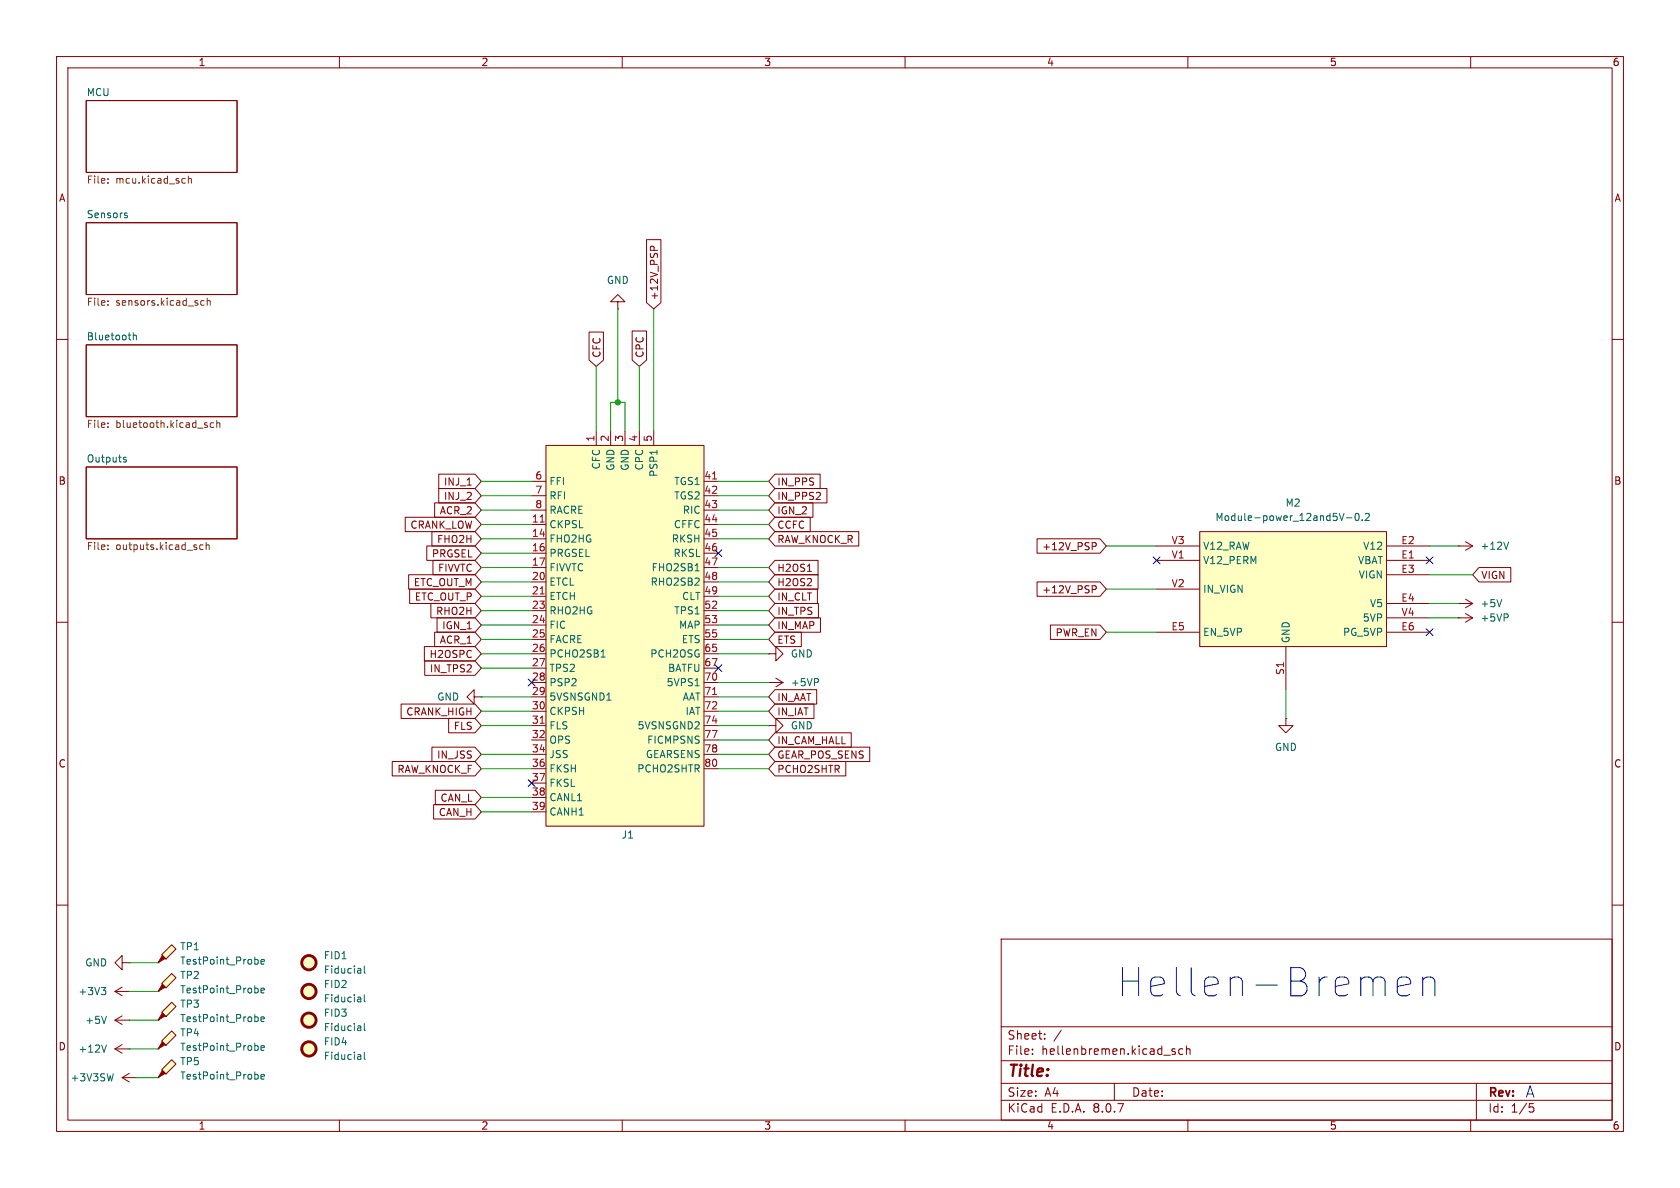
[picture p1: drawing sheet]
<svg xmlns="http://www.w3.org/2000/svg" width="297mm" height="210mm" viewBox="0 0 297 210" stroke-linecap="round" stroke-linejoin="round" font-family="sans-serif">
<g fill="none" stroke="#840000" stroke-width=".18">
<path d="M10 10h277v190h-277zM12 12h273v186h-273zM15.2 17.8h26.7v12.7h-26.7zM60 10v2M110 10v2M160 10v2M210 10v2M260 10v2M15.2 39.4h26.7v12.7h-26.7zM10 60h2M15.2 61h26.7v12.7h-26.7zM285 60h2"/>
<path d="M15.2 82.6h26.7v12.7h-26.7zM10 110h2M285 110h2M10 160h2M21.6 170.2v-1.3l-1.3 1.3 1.3 1.3v-1.3h1.3M21.6 179.6l-1.3 .7M22.9 170.2h.1M177 166h108v32h-108zM285 160h2M20.3 180.3l1.3 .8M20.3 180.3h2.6M21.6 190.5l1.3 .8"/>
<path d="M21.6 190.5h2.5M22.9 180.3h.1M22.9 189.7l-1.3 .8M24.1 190.5h.1M60 198v2M110 198v2M160 198v2M177 194.5h108M177 191.5h108M177 187.5h108M177 181.5h108M182.5 186.3v.1"/>
<path d="M182.5 185.5v.1M184.7 183.6v.1M184.7 182.8v.1M187.6 182.1l-1.3 2M197 191.5v3M207.2 185.7l.6 .4-.2 .3-.4-.1M207.7 185.5l-.3-.1-.2 .2M209.1 185.5l-.4-.1-.3 .3v.4l.1 .2h.6M209.7 185.5l.3-.1 .3 .1 .1 .9M209.7 184.9v1.5M210 198v2M260 198v2"/>
<path d="M261 191.5v6.5M270.5 195.7h.4l.3 .3-.2 .5-.5 .1"/>
</g>
<g fill="none" stroke="#725600" stroke-width=".18">
<path d="M19.1 32.3v.1M19.1 31.6v.1M32.6 31.5l.2 .1M32.8 32.3l-.2 .1M33.3 31.1v1.3M33.3 31.7l.2-.2 .3 .1v.8M19.1 53.2v.1M19.1 53.9v.1M35.5 53.7l.2 .3 .4-.1M36.1 53.2l-.4-.1-.2 .3M36.6 53.3l.2-.2 .3 .1 .1 .8M36.6 52.7v1.3"/>
<path d="M19.1 74.8v.1M19.1 75.4v.2M36.5 75.1l.2 .2-.2 .3M36.5 74.7l.1 .1M37.8 74.8l-.4-.1-.2 .3 .1 .5h.5M38.3 74.8l.2-.1 .3 .1 .1 .8M38.3 74.3v1.3M19.1 96.4v.1M19.1 97v.2M35.9 96.4l-.4-.1-.2 .3 .1 .5h.5M36.4 96.4l.2-.1 .3 .1 .1 .8M36.4 95.9v1.3"/>
</g>
<path d="M22.2 38.1h.3v.2l-.1 .2h-.3M22.2 37.6l.3 .1M23.6 58.8v1.3M23.6 59.4l.1-.2 .3 .1 .1 .8M21.9 81.2l.5 .2-.1 .2-.4 .1M21.9 80.9h.4M18.8 179.6l-.4 1.3M20 189.8l-.3 1.3M63.7 186.5l.1 .8M63.8 187.2l-.1 .1M63.8 186.7l-.1 .1M64.4 186v1.1l.2 .2" fill="none" stroke="#006464" stroke-width=".18"/>
<circle cx="54.6" cy="185.4" r="1.27" fill="#ffffc2" stroke="#ffffc2" stroke-width=".18"/>
<circle cx="54.6" cy="185.4" r="1.27" fill="none" stroke="#840000" stroke-width=".51"/>
<path d="M28.6 173.9l1.8-1.8 .7 .7-1.8 1.8z" fill="#ffffc2"/>
<path d="M28.7 174l.5 .5-1.3 .8z" fill="#840000" stroke="#840000" stroke-width=".18"/>
<path d="M27.9 175.3h.1M28.6 173.9l1.8-1.8 .7 .7-1.8 1.8z" fill="none" stroke="#840000" stroke-width=".18"/>
<path d="M45.4 174.7l.2 .2v.4l-.2 .2M46.1 175.1l.6-.1v-.3h-.4l-.2 .2 .1 .6h.5" fill="none" stroke="#006464" stroke-width=".18"/>
<path d="M30.4 167l.7 .8-1.8 1.7-.7-.7z" fill="#ffffc2"/>
<path d="M28.7 168.9l.5 .5-1.3 .8z" fill="#840000" stroke="#840000" stroke-width=".18"/>
<path d="M27.9 170.2h.1M30.4 167l.7 .8-1.8 1.7-.7-.7z" fill="none" stroke="#840000" stroke-width=".18"/>
<path d="M45.4 169.6l.2 .2v.4l-.2 .2M46.1 170l.6-.1v-.2l-.4-.1-.2 .2 .1 .6h.5" fill="none" stroke="#006464" stroke-width=".18"/>
<path d="M28.6 178.9l1.8-1.7 .7 .7-1.8 1.8z" fill="#ffffc2"/>
<path d="M28.7 179.1l.5 .5-1.3 .7z" fill="#840000" stroke="#840000" stroke-width=".18"/>
<path d="M109.2 53.3h1.3l-1.3-1.2-1.3 1.2h1.3v1.3M109.2 54.6h.1M83.8 123.2v-1.3l-1.3 1.3 1.3 1.3v-1.3h1.3M85.1 123.2h.1M28.6 178.9l1.8-1.7 .7 .7-1.8 1.8zM27.9 180.3h.1" fill="none" stroke="#840000" stroke-width=".18"/>
<path d="M45.4 179.8l.2 .2v.4l-.2 .2M46.1 180.2l.6-.1v-.3h-.4l-.2 .1 .1 .6h.5" fill="none" stroke="#006464" stroke-width=".18"/>
<path d="M96.5 78.7h28v67.4h-28z" fill="#ffffc2"/>
<g fill="none" stroke="#840000" stroke-width=".18">
<path d="M96.5 78.7h28v67.4h-28zM105.4 76.2v2.5M107.9 76.2v2.5M110.5 76.2v2.5M113 76.2v2.5M115.6 76.2v2.5M94 92.7h2.5M94 95.3h2.5M94 97.8h2.5M94 85.1h2.5M94 87.6h2.5M94 90.2h2.5"/>
<path d="M124.5 92.7h2.5M124.5 95.3h2.5M124.5 97.8h2.5M124.5 85.1h2.5M124.5 87.6h2.5M124.5 90.2h2.5M94 100.3h2.5M94 102.9h2.5M94 105.4h2.5M94 108h2.5M94 110.5h2.5M94 113h2.5"/>
<path d="M94 115.6h2.5M94 118.1h2.5M124.5 100.3h2.5M124.5 102.9h2.5M124.5 105.4h2.5M124.5 108h2.5M124.5 110.5h2.5M124.5 113h2.5M124.5 115.6h2.5M124.5 118.1h2.5M135.9 115.6h1.3v-1.3l1.2 1.3-1.2 1.2v-1.2M135.9 115.6h.1"/>
<path d="M137.2 119.9l1.2 .8M94 120.7h2.5M94 123.2h2.5M94 125.7h2.5M94 128.3h2.5M94 130.8h2.5M94 133.4h2.5M94 135.9h2.5M94 138.4h2.5M124.5 120.7h2.5M124.5 123.2h2.5M124.5 125.7h2.5"/>
<path d="M124.5 128.3h2.5M124.5 130.8h2.5M124.5 133.4h2.5M124.5 135.9h2.5M135.9 120.7h.1M135.9 128.3h1.3v-1.3l1.2 1.3-1.2 1.2v-1.2M135.9 128.3h.1M135.9 120.7h2.5M138.4 120.7l-1.2 .7M94 141h2.5M94 143.5h2.5"/>
</g>
<path d="M95.5 92.3h.7M126 84.7h.7M95.5 105h.7M95.5 127.9h.7M126 122.8h.7" fill="none" stroke="#a90000" stroke-width=".18"/>
<path d="M116.1 79.6v.7M106.3 116.1h.7M122.9 100.9h.7M107.3 123.8h.7M122.9 121.2h.7M144.6 120l.1 .2-.1 .4" fill="none" stroke="#006464" stroke-width=".18"/>
<path d="M28.6 189.1l1.8-1.8 .7 .8-1.8 1.8z" fill="#ffffc2"/>
<path d="M28.7 189.2l.5 .5-1.3 .8z" fill="#840000" stroke="#840000" stroke-width=".18"/>
<path d="M27.9 190.5h.1M28.6 189.1l1.8-1.8 .7 .8-1.8 1.8z" fill="none" stroke="#840000" stroke-width=".18"/>
<path d="M45.4 189.9l.2 .3v.3l-.2 .3M46.1 190.3l.6-.1v-.2l-.4-.1-.2 .2 .1 .6h.5" fill="none" stroke="#006464" stroke-width=".18"/>
<path d="M212.1 94h33v20.3h-33z" fill="#ffffc2"/>
<g fill="none" stroke="#840000" stroke-width=".18">
<path d="M204.5 99.1h7.6M204.5 96.5h7.6M212.1 94h33v20.3h-33zM245.1 99.1h7.6M245.1 96.5h7.6M204.5 111.8h7.6M204.5 104.1h7.6M227.3 114.3v7.6M245.1 101.6h7.6M245.1 106.7h7.6M245.1 111.8h7.6M245.1 109.2h7.6"/>
<path d="M257.8 109.2h.1M257.8 109.2h2.5M259.1 108.5l1.2 .7M260.3 109.2l-1.2 .8M20.3 175.3l1.3 .7M20.3 175.3h2.6M21.6 174.5l-1.3 .8M22.9 175.3h.1"/>
</g>
<path d="M238 91.5h1M239.7 90.9l.1-.2a.68 .68 0 0 1 .5 .7 .68 .68 0 0 1-.5 .6l-.1-.1-.2-.4zM240.8 91.9v.1M241.4 90.9l.4-.2 .3 .4-.8 .9h.8M266.5 108.6l.1 .2-.1 .3M17.9 174.6h.8l-.4 .5M18.5 175.1l.2 .2v.3l-.2 .2" fill="none" stroke="#006464" stroke-width=".18"/>
<path d="M28.6 184l1.8-1.8 .7 .8-1.8 1.8z" fill="#ffffc2"/>
<path d="M28.7 184.2l.5 .5-1.3 .7z" fill="#840000" stroke="#840000" stroke-width=".18"/>
<g fill="none" stroke="#840000" stroke-width=".18">
<path d="M104.1 58.7h2.6v5l-1.3 1.1-1.3-1.1zM111.8 58.5h2.5v5.2l-1.3 1.1-1.2-1.1zM114.3 42.4h2.5v11.1l-1.2 1.1-1.3-1.1zM115 44.3v-.5l.2-.3 .4 .1v.7M71.6 91.4h12.4l1.1 1.3-1.1 1.3h-12.4zM75.4 96.5h8.6l1.1 1.3-1.1 1.3h-8.6zM76.4 94h7.6l1.1 1.3-1.1 1.2h-7.6zM76.5 99.1h7.5l1.1 1.2-1.1 1.3h-7.5zM76.8 88.9h7.2l1.1 1.3-1.1 1.2h-7.2zM77.6 86.4h6.4l1.1 1.2-1.1 1.3h-6.4zM77.6 83.8h6.4l1.1 1.3-1.1 1.3h-6.4zM82.6 85.8h.7"/>
<path d="M137 86.4h9.2v2.5h-9.2l-1.1-1.3zM137 91.4h6.2v2.6h-6.2l-1.1-1.3zM137 83.8h8v2.6h-8l-1.1-1.3zM137 94h14.8v2.5h-14.8l-1.1-1.2zM137 88.9h6.7v2.5h-6.7l-1.1-1.2zM137 99.1h7.6v2.5h-7.6l-1.1-1.3zM183.3 95.2h11.2l1.1 1.3-1.1 1.3h-11.2zM193.1 95.9h.5l.2 .3-.1 .3-.6 .1M257.8 96.5h.1M257.8 96.5h2.5M259.1 95.8l1.2 .7M260.3 96.5l-1.2 .8"/>
<path d="M72.2 101.6h11.8l1.1 1.3-1.1 1.2h-11.8zM72.4 104.1h11.6l1.1 1.3-1.1 1.3h-11.6zM75 114.3h9l1.1 1.3-1.1 1.2h-9zM75.1 116.8h8.9l1.1 1.3-1.1 1.3h-8.9zM76.2 106.7h7.8l1.1 1.3-1.1 1.2h-7.8zM76.8 111.8h7.2l1.1 1.2-1.1 1.3h-7.2zM77.3 109.2h6.7l1.1 1.3-1.1 1.3h-6.7zM137 109.2h8v2.6h-8l-1.1-1.3zM137 111.8h4.7v2.5h-4.7l-1.1-1.3zM137 101.6h7.6v2.5h-7.6l-1.1-1.2zM137 106.7h7.7v2.5h-7.7l-1.1-1.2zM137 104.1h7.5v2.6h-7.5l-1.1-1.3z"/>
<path d="M142.7 101h.8M183.3 102.9h11.2l1.1 1.2-1.1 1.3h-11.2zM185.7 110.5h8.8l1.1 1.3-1.1 1.2h-8.8zM193.1 103.5h.5l.2 .3-.1 .3-.6 .1M257.8 106.7h.1M257.8 106.7h2.5M259.1 105.9l1.2 .8M260.3 106.7l-1.2 .7M261.5 100.3h5.6v2.6h-5.6l-1.2-1.3zM69.3 134.6h14.7l1.1 1.3-1.1 1.3h-14.7zM70.9 124.5h13.1l1.1 1.2-1.1 1.3h-13.1zM76.4 132.1h7.6l1.1 1.3-1.1 1.2h-7.6z"/>
<path d="M77 139.7h7l1.1 1.3-1.1 1.2h-7zM79.3 127h4.7l1.1 1.3-1.1 1.2h-4.7zM137 121.9h7.4v2.6h-7.4l-1.1-1.3zM137 129.5h13.5v2.6h-13.5l-1.1-1.3zM137 134.6h12.5v2.6h-12.5l-1.1-1.3zM137 124.5h6.9v2.5h-6.9l-1.1-1.3zM137 132.1h16.8v2.5h-16.8l-1.1-1.2zM227.3 127v1.3h1.3l-1.3 1.2-1.2-1.2h1.2M227.3 127h.1M76.7 142.2h7.3l1.1 1.3-1.1 1.3h-7.3zM20.3 185.4l1.3 .8M20.3 185.4h2.6"/>
<path d="M21.6 184.7l-1.3 .7M22.9 185.4h.1M27.9 185.4h.1M28.6 184l1.8-1.8 .7 .8-1.8 1.8z"/>
</g>
<g fill="none" stroke="#006464" stroke-width=".18">
<path d="M266.7 95.8l-.4 1.3M265.5 106l-.4 1.3M63.7 171.2l.1 .8M63.7 176.3l.1 .8M63.8 177l-.1 .1M63.8 176.6h-.1M63.8 172h-.1M63.8 171.5h-.1M64.4 175.8v1.1l.2 .2M64.4 170.8v1l.2 .2M18.8 184.7l-.4 1.3M45.4 184.8l.2 .3v.3l-.2 .3"/>
<path d="M46.1 185.3l.6-.2v-.2l-.4-.1-.2 .2 .1 .6h.5M63.7 181.4l.1 .8M63.8 182.1l-.1 .1M63.8 181.6l-.1 .1M64.4 180.9v1.1l.2 .2"/>
</g>
<g fill="#ffffc2" stroke="#ffffc2" stroke-width=".18">
<circle cx="54.6" cy="175.3" r="1.27"/>
<circle cx="54.6" cy="180.3" r="1.27"/>
<circle cx="54.6" cy="170.2" r="1.27"/>
</g>
<g fill="none" stroke="#840000" stroke-width=".51">
<circle cx="54.6" cy="175.3" r="1.27"/>
<circle cx="54.6" cy="170.2" r="1.27"/>
<circle cx="54.6" cy="180.3" r="1.27"/>
</g>
<path d="M247 174.4l2.4-.5v-.5l-.2-.5-.5-.2h-1l-.4 .2-.3 .5v1.9l.3 .5 .4 .2h1l.5-.2M251.5 173.2a1.24 1.24 0 0 1 2.2 .2v2.6M251.5 172.7v3.3" fill="none" stroke="#0000c2" stroke-width=".18"/>
<g fill="none" stroke="#009600" stroke-width=".18">
<path d="M109.2 54.6v16.5M115.6 54.6v21.6M105.4 64.8v11.4M107.9 76.2v-5.1h2.6v5.1M113 64.8v11.4M85.1 95.3h8.9M85.1 90.2h8.9M85.1 85.1h8.9M85.1 92.7h8.9M85.1 87.6h8.9M85.1 97.8h8.9M127 95.3h8.9"/>
<path d="M127 90.2h8.9M127 85.1h8.9M127 92.7h8.9M127 87.6h8.9M195.6 96.5h8.9M252.7 96.5h5.1M85.1 110.5h8.9M85.1 108h8.9M85.1 102.9h8.9M85.1 105.4h8.9M85.1 113h8.9M85.1 115.6h8.9"/>
<path d="M85.1 100.3h8.9M85.1 118.1h8.9M127 110.5h8.9M127 108h8.9M127 102.9h8.9M127 105.4h8.9M127 113h8.9M127 115.6h8.9M127 100.3h8.9M195.6 104.1h8.9M195.6 111.8h8.9M252.7 101.6h7.6"/>
<path d="M252.7 109.2h5.1M252.7 106.7h5.1M85.1 133.4h8.9M85.1 123.2h8.9M85.1 128.3h8.9M85.1 125.7h8.9M85.1 135.9h8.9M127 133.4h8.9M127 123.2h8.9M127 128.3h8.9M127 125.7h8.9M127 135.9h8.9"/>
<path d="M127 130.8h8.9M127 120.7h8.9M227.3 121.9v5.1M85.1 141h8.9M85.1 143.5h8.9M22.9 170.2h5M22.9 175.3h5M22.9 185.4h5M22.9 180.3h5M24.1 190.5h3.8"/>
</g>
<g fill="none" stroke="#000084" stroke-width=".18">
<path d="M126.4 97.2l1.2 1.2M127.6 97.2l-1.2 1.2M203.9 98.5l1.2 1.2M205.1 98.5l-1.2 1.2M252.1 98.5l1.2 1.2M253.3 98.5l-1.2 1.2M126.4 117.5l1.2 1.2M127.6 117.5l-1.2 1.2M252.1 111.2l1.2 1.2M253.3 111.2l-1.2 1.2M93.4 120l1.2 1.3M93.4 137.8l1.2 1.2"/>
<path d="M94.6 120l-1.2 1.3M94.6 137.8l-1.2 1.2"/>
</g>
<circle cx="109.2" cy="71.1" r=".46" fill="#009600" stroke="#009600" stroke-width=".18"/>
<text font-size="7" fill="#0000c2" x="197.5" y="176.5">Hellen-Bremen</text>
<text font-size="2.8" fill="#840000" x="178" y="190.9">Title:</text>
<text font-size="2.8" fill="#0000c2" x="269.6" y="194.3">A</text>
<g font-size="2.1" fill="#840000">
<text x="178" y="184">Sheet:</text>
<text x="178" y="186.7">File:</text>
<text x="184.1" y="186.7">hellenbremen.kicad_sch</text>
<text x="178" y="196.9">KiCad</text>
<text x="178" y="194.1">Size:</text>
<text x="184.7" y="194.1">A4</text>
<text x="185.7" y="196.9">E.D.A.</text>
<text x="193.3" y="196.9">8.0.7</text>
<text x="200" y="194.1">Date:</text>
<text x="263" y="194.3">Rev:</text>
<text x="263" y="196.9">Id:</text>
<text x="267.1" y="196.9">1/5</text>
</g>
<g font-size="1.8" fill="#840000">
<text x="35" y="11.9">1</text>
<text x="85" y="11.9">2</text>
<text x="135" y="11.9">3</text>
<text x="185" y="11.9">4</text>
<text x="235" y="11.9">5</text>
<text x="285" y="11.9">6</text>
<text x="10.3" y="35.9">A</text>
<text x="285.3" y="35.9">A</text>
<text x="116.5" y="53.2" transform="rotate(-90 116.5 53.2)">+12V_PSP</text>
<text x="106.4" y="63.3" transform="rotate(-90 106.4 63.3)">CFC</text>
<text x="114" y="63.3" transform="rotate(-90 114 63.3)">CPC</text>
<text x="10.3" y="85.9">B</text>
<text x="78.4" y="88.6">INJ_2</text>
<text x="78.4" y="86">INJ_1</text>
<text x="137.3" y="88.6">IN_PPS2</text>
<text x="137.3" y="86">IN_PPS</text>
<text x="285.3" y="85.9">B</text>
<text x="72.5" y="93.7">CRANK_LOW</text>
<text x="77.7" y="91.1">ACR_2</text>
<text x="137.3" y="93.7">CCFC</text>
<text x="137.3" y="91.1">IGN_2</text>
<text x="76.3" y="98.7">PRGSEL</text>
<text x="77.2" y="96.2">FHO2H</text>
<text x="77.3" y="101.3">FIVVTC</text>
<text x="137.3" y="96.2">RAW_KNOCK_R</text>
<text x="137.3" y="101.3">H2OS1</text>
<text x="184.2" y="97.5">+12V_PSP</text>
<text x="73.1" y="103.8">ETC_OUT_M</text>
<text x="73.2" y="106.4">ETC_OUT_P</text>
<text x="137.3" y="103.8">H2OS2</text>
<text x="137.3" y="106.4">IN_CLT</text>
<text x="184.2" y="105.1">+12V_PSP</text>
<text x="261.8" y="102.6">VIGN</text>
<text x="77" y="108.9">RHO2H</text>
<text x="77.7" y="114">ACR_1</text>
<text x="78.1" y="111.4">IGN_1</text>
<text x="137.3" y="111.4">IN_MAP</text>
<text x="137.3" y="114">ETS</text>
<text x="137.3" y="108.9">IN_TPS</text>
<text x="186.5" y="112.7">PWR_EN</text>
<text x="75.8" y="116.5">H2OSPC</text>
<text x="75.9" y="119.1">IN_TPS2</text>
<text x="137.3" y="124.1">IN_AAT</text>
<text x="71.7" y="126.7">CRANK_HIGH</text>
<text x="80.1" y="129.2">FLS</text>
<text x="137.3" y="131.8">IN_CAM_HALL</text>
<text x="137.3" y="126.7">IN_IAT</text>
<text x="10.3" y="135.9">C</text>
<text x="70.2" y="136.8">RAW_KNOCK_F</text>
<text x="77.2" y="134.3">IN_JSS</text>
<text x="137.3" y="136.8">PCHO2SHTR</text>
<text x="137.3" y="134.3">GEAR_POS_SENS</text>
<text x="285.3" y="135.9">C</text>
<text x="77.8" y="141.9">CAN_L</text>
<text x="77.5" y="144.5">CAN_H</text>
<text x="10.3" y="185.9">D</text>
<text x="285.3" y="185.9">D</text>
<text x="35" y="199.9">1</text>
<text x="85" y="199.9">2</text>
<text x="135" y="199.9">3</text>
<text x="185" y="199.9">4</text>
<text x="235" y="199.9">5</text>
<text x="285" y="199.9">6</text>
</g>
<g font-size="1.8" fill="#006464">
<text x="15.2" y="17.1">MCU</text>
<text x="15.2" y="38.7">Sensors</text>
<text x="107.2" y="50.4">GND</text>
<text x="15.2" y="60.2">Bluetooth</text>
<text x="15.2" y="81.8">Outputs</text>
<text x="106.3" y="83.1" transform="rotate(-90 106.3 83.1)">CFC</text>
<text x="108.8" y="83.3" transform="rotate(-90 108.8 83.3)">GND</text>
<text x="111.4" y="83.3" transform="rotate(-90 111.4 83.3)">GND</text>
<text x="113.9" y="83.3" transform="rotate(-90 113.9 83.3)">CPC</text>
<text x="97" y="86">FFI</text>
<text x="97" y="88.5">RFI</text>
<text x="116.4" y="84.4" transform="rotate(-90 116.4 84.4)">PSP1</text>
<text x="119.1" y="86">TGS1</text>
<text x="119.1" y="88.5">TGS2</text>
<text x="227.2" y="89.8">M2</text>
<text x="97" y="93.6">CKPSL</text>
<text x="97" y="91">RACRE</text>
<text x="119" y="93.6">CFFC</text>
<text x="120.6" y="91">RIC</text>
<text x="214.8" y="92.3">Module-power_12and5V-0.2</text>
<text x="97" y="96.1">FHO2HG</text>
<text x="97" y="98.7">PRGSEL</text>
<text x="97" y="101.2">FIVVTC</text>
<text x="115.1" y="101.2">FHO2SB1</text>
<text x="118.7" y="96.1">RKSH</text>
<text x="119" y="98.7">RKSL</text>
<text x="212.6" y="99.9">V12_PERM</text>
<text x="212.6" y="97.4">V12_RAW</text>
<text x="240" y="99.9">VBAT</text>
<text x="240.9" y="97.4">V12</text>
<text x="261.6" y="97.4">+12V</text>
<text x="97" y="103.7">ETCL</text>
<text x="97" y="106.3">ETCH</text>
<text x="114.9" y="103.7">RHO2SB2</text>
<text x="120.5" y="106.3">CLT</text>
<text x="212.6" y="105">IN_VIGN</text>
<text x="240.1" y="102.5">VIGN</text>
<text x="242.1" y="107.5">V5</text>
<text x="261.6" y="107.5">+5V</text>
<text x="97" y="108.8">RHO2HG</text>
<text x="97" y="111.4">FIC</text>
<text x="97" y="113.9">FACRE</text>
<text x="119.1" y="108.8">TPS1</text>
<text x="119.9" y="111.4">MAP</text>
<text x="120.4" y="113.9">ETS</text>
<text x="212.6" y="112.6">EN_5VP</text>
<text x="228.2" y="113.8" transform="rotate(-90 228.2 113.8)">GND</text>
<text x="237.3" y="112.6">PG_5VP</text>
<text x="240.8" y="110.1">5VP</text>
<text x="261.6" y="110.1">+5VP</text>
<text x="97" y="116.4">PCHO2SB1</text>
<text x="97" y="119">TPS2</text>
<text x="114.9" y="116.4">PCH2OSG</text>
<text x="118" y="119">BATFU</text>
<text x="139.7" y="116.4">GND</text>
<text x="77.2" y="124.1">GND</text>
<text x="97" y="121.5">PSP2</text>
<text x="97" y="124.1">5VSNSGND1</text>
<text x="117.8" y="121.5">5VPS1</text>
<text x="120.6" y="124.1">AAT</text>
<text x="139.7" y="121.5">+5VP</text>
<text x="97" y="126.6">CKPSH</text>
<text x="97" y="129.1">FLS</text>
<text x="97" y="131.7">OPS</text>
<text x="112.6" y="129.1">5VSNSGND2</text>
<text x="114.3" y="131.7">FICMPSNS</text>
<text x="121.1" y="126.6">IAT</text>
<text x="139.7" y="129.1">GND</text>
<text x="97" y="134.2">JSS</text>
<text x="97" y="136.8">FKSH</text>
<text x="112.6" y="136.8">PCHO2SHTR</text>
<text x="114.1" y="134.2">GEARSENS</text>
<text x="225.3" y="132.9">GND</text>
<text x="97" y="139.3">FKSL</text>
<text x="97" y="141.8">CANL1</text>
<text x="97" y="144.4">CANH1</text>
<text x="109.8" y="148.4">J1</text>
<text x="15" y="171">GND</text>
<text x="31.8" y="173.3">TP2</text>
<text x="31.8" y="168.2">TP1</text>
<text x="31.8" y="170.7">TestPoint_Probe</text>
<text x="57.2" y="169.8">FID1</text>
<text x="57.2" y="172.3">Fiducial</text>
<text x="13.8" y="176.1">+3V3</text>
<text x="31.8" y="175.8">TestPoint_Probe</text>
<text x="31.8" y="178.3">TP3</text>
<text x="57.2" y="174.9">FID2</text>
<text x="57.2" y="179.9">FID3</text>
<text x="57.2" y="177.4">Fiducial</text>
<text x="15" y="181.2">+5V</text>
<text x="31.8" y="180.9">TestPoint_Probe</text>
<text x="31.8" y="183.4">TP4</text>
<text x="31.8" y="186">TestPoint_Probe</text>
<text x="57.2" y="185">FID4</text>
<text x="57.2" y="182.5">Fiducial</text>
<text x="12.4" y="191.4">+3V3SW</text>
<text x="13.8" y="186.3">+12V</text>
<text x="31.8" y="188.5">TP5</text>
<text x="31.8" y="191">TestPoint_Probe</text>
<text x="57.2" y="187.6">Fiducial</text>
</g>
<g font-size="1.8" fill="#725600">
<text x="15.2" y="32.8">File:</text>
<text x="20.5" y="32.8">mcu.kicad_sch</text>
<text x="15.2" y="54.4">File:</text>
<text x="20.5" y="54.4">sensors.kicad_sch</text>
<text x="15.2" y="76">File:</text>
<text x="20.5" y="76">bluetooth.kicad_sch</text>
<text x="15.2" y="97.6">File:</text>
<text x="20.5" y="97.6">outputs.kicad_sch</text>
</g>
<g font-size="1.8" fill="#a90000">
<text x="105.2" y="78.2" transform="rotate(-90 105.2 78.2)">1</text>
<text x="107.7" y="78.2" transform="rotate(-90 107.7 78.2)">2</text>
<text x="110.2" y="78.2" transform="rotate(-90 110.2 78.2)">3</text>
<text x="112.8" y="78.2" transform="rotate(-90 112.8 78.2)">4</text>
<text x="115.3" y="78.2" transform="rotate(-90 115.3 78.2)">5</text>
<text x="94.5" y="84.8">6</text>
<text x="94.5" y="87.4">7</text>
<text x="94.5" y="89.9">8</text>
<text x="124.4" y="84.8">41</text>
<text x="124.4" y="87.4">42</text>
<text x="124.4" y="89.9">43</text>
<text x="93.9" y="92.5">11</text>
<text x="93.9" y="95">14</text>
<text x="124.4" y="92.5">44</text>
<text x="124.4" y="95">45</text>
<text x="93.9" y="97.5">16</text>
<text x="93.9" y="100.1">17</text>
<text x="124.4" y="97.5">46</text>
<text x="124.4" y="100.1">47</text>
<text x="207" y="98.8">V1</text>
<text x="207" y="96.3">V3</text>
<text x="247.6" y="98.8">E1</text>
<text x="247.6" y="96.3">E2</text>
<text x="247.6" y="101.3">E3</text>
<text x="93.9" y="102.6">20</text>
<text x="93.9" y="105.2">21</text>
<text x="93.9" y="107.7">23</text>
<text x="124.4" y="102.6">48</text>
<text x="124.4" y="105.2">49</text>
<text x="124.4" y="107.7">52</text>
<text x="207" y="103.9">V2</text>
<text x="247.6" y="106.4">E4</text>
<text x="93.9" y="110.2">24</text>
<text x="93.9" y="112.8">25</text>
<text x="124.4" y="110.2">53</text>
<text x="124.4" y="112.8">55</text>
<text x="207" y="111.5">E5</text>
<text x="247.6" y="111.5">E6</text>
<text x="247.7" y="109">V4</text>
<text x="93.9" y="115.3">26</text>
<text x="93.9" y="117.9">27</text>
<text x="124.4" y="115.3">65</text>
<text x="124.4" y="117.9">67</text>
<text x="227.1" y="119.4" transform="rotate(-90 227.1 119.4)">S1</text>
<text x="93.9" y="120.4">28</text>
<text x="93.9" y="122.9">29</text>
<text x="93.9" y="125.5">30</text>
<text x="124.4" y="120.4">70</text>
<text x="124.4" y="122.9">71</text>
<text x="124.4" y="125.5">72</text>
<text x="93.9" y="128">31</text>
<text x="93.9" y="130.6">32</text>
<text x="124.4" y="128">74</text>
<text x="124.4" y="130.6">77</text>
<text x="93.9" y="133.1">34</text>
<text x="93.9" y="135.6">36</text>
<text x="124.4" y="133.1">78</text>
<text x="124.4" y="135.6">80</text>
<text x="93.9" y="138.2">37</text>
<text x="93.9" y="140.7">38</text>
<text x="93.9" y="143.3">39</text>
</g>
</svg>
